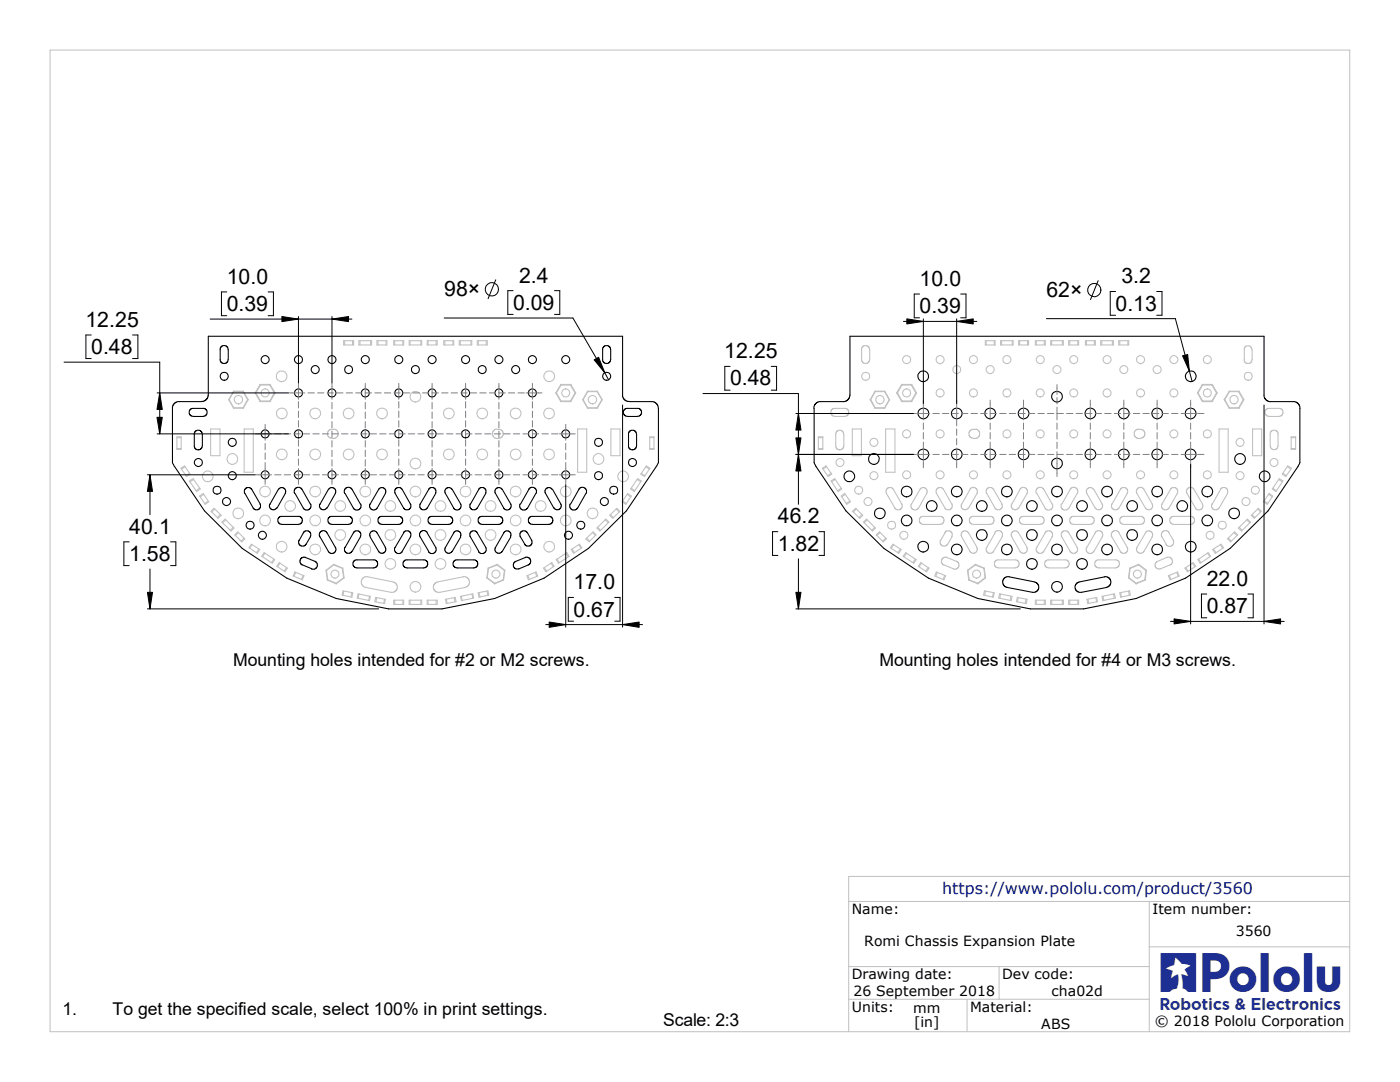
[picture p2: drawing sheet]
<svg xmlns="http://www.w3.org/2000/svg" width="279mm" height="216mm" viewBox="0 0 279 216" stroke-linecap="round" stroke-linejoin="round" font-family="sans-serif">
<path d="M10 10h259.4v195.9h-259.4zM169.4 179.9h100M229.4 179.9v26M269.4 174.9h-100v31M169.4 199.4h60M169.4 192.9h60M193 199.4v6.5M199.4 192.9v6.5M229.4 188.9h40" fill="none" stroke="#c0c0c0" stroke-width=".2"/>
<g fill="none" stroke="#c0c0c0" stroke-width=".21">
<path d="M45.6 79.8l1 1.6M45.6 79.8h.1M45.7 79.8l1 1.6M46.6 78.1h2M46.6 78.1l-1 1.7M46.6 78.1h.1M46.7 78.1h1.8M46.7 78.1l-1 1.7M48.5 78.1l.9 1.7M48.6 78.1l.9 1.7M48.6 78.1h-.1M49.4 79.8h.1"/>
<path d="M49.4 79.8l-.9 1.6M49.5 79.8l-.9 1.6M50.9 78.4l1 1.7M50.9 78.4h.2M51.1 78.4l.9 1.6M51.9 76.7h2M51.9 76.7l-1 1.7M51.9 76.7l.1 .1M52 76.8h1.8M52 76.8l-.9 1.6M53.8 76.8l.9 1.6M53.9 76.7l1 1.7"/>
<path d="M53.9 76.7l-.1 .1M54.7 78.4h.2M54.7 78.4l-.9 1.6M54.9 78.4l-1 1.7M68.6 68h2v.8h-2zM68.8 68v.8M70.4 68v.8M71.6 68h2.6v.8h-2.6zM71.8 68v.8M74 68v.8M75.2 68h2v.8h-2zM75.4 68v.8"/>
<path d="M77 68v.8M78.6 68h2v.8h-2zM78.8 68v.8M80.4 68v.8M81.7 68h2.5v.8h-2.5zM81.8 68v.8M84 68v.8M85.3 68h1.9v.8h-1.9zM85.4 68v.8M87 68v.8M88.6 68h2v.8h-2zM88.8 68v.8"/>
<path d="M90.4 68v.8M91.7 68h2.4v.8h-2.4zM91.9 68v.8M94 68v.8M95.2 68h2v.8h-2zM95.5 68v.8M97 68v.8M110.9 78.4l1 1.7M110.9 78.4h.1M111 78.4l1 1.6M111.9 76.7h2M111.9 76.7l-1 1.7"/>
<path d="M111.9 76.7l.1 .1M112 76.8l-1 1.6M112 76.8h1.8M113.8 76.8l1 1.6M113.9 76.7l1 1.7M113.9 76.7l-.1 .1M114.8 78.4h.1M114.8 78.4l-1 1.6M114.9 78.4l-1 1.7M116.3 79.8l1 1.6M116.3 79.8h.1M116.4 79.8l.9 1.6"/>
<path d="M117.3 78.1l-1 1.7M117.3 78.1h1.9M117.3 78.1h.1M117.3 78.1l-.9 1.7M119.2 78.1l.9 1.7M119.2 78.1l1 1.7M119.2 78.1h.1M120.1 79.8h.1M120.1 79.8l-.9 1.6M120.2 79.8l-1 1.6M172 69.3l.4-.3h.6l.5 .5 .1 2.3-.2 .4-.4 .3-.7-.1-.3-.4zM173.7 79.8h.1"/>
<path d="M173.7 79.8l.9 1.6M173.8 79.8l.9 1.6M174.6 78.1h2M174.6 78.1l-.9 1.7M174.6 78.1h.1M174.7 78.1h1.8M174.7 78.1l-.9 1.7M176.5 78.1l1 1.7M176.6 78.1l.9 1.7M176.6 78.1h-.1M177.5 79.8h.1M177.5 79.8l-1 1.6"/>
<path d="M177.5 79.8l-.9 1.6M178.9 78.4h.2M178.9 78.4l1.1 1.7M179.1 78.4l.9 1.6M180 76.7h1.9M180 76.7l-1.1 1.7M180 76.7v.1M180 76.8h1.9M180 76.8l-.9 1.6M181.9 76.8l.9 1.6M181.9 76.7l1 1.7M181.9 76.7v.1"/>
<path d="M182.8 78.4h.1M182.8 78.4l-.9 1.6M182.9 78.4l-1 1.7M196.6 68h2v.8h-2zM196.8 68v.8M198.4 68v.8M199.7 68h2.5v.8h-2.5zM199.9 68v.8M202 68v.8M203.3 68h2v.8h-2zM203.5 68v.8M205.1 68v.8"/>
<path d="M206.6 68h2v.8h-2zM206.8 68v.8M208.4 68v.8M209.7 68h2.5v.8h-2.5zM209.9 68v.8M212 68v.8M213.3 68h2v.8h-2zM213.5 68v.8M215.1 68v.8M216.6 68h2v.8h-2zM216.8 68v.8M218.4 68v.8"/>
<path d="M219.7 68h2.5v.8h-2.5zM219.9 68v.8M222 68v.8M223.3 68h2v.8h-2zM223.5 68v.8M225.1 68v.8M239 78.4h.1M239 78.4l.9 1.7M239.1 78.4l.9 1.6M239.9 76.7h2M239.9 76.7l-.9 1.7M239.9 76.7l.1 .1"/>
<path d="M240 76.8h1.9M240 76.8l-.9 1.6M241.9 76.8l.9 1.6M241.9 76.7l1 1.7M241.9 76.7v.1M242.8 78.4h.1M242.8 78.4l-.9 1.6M242.9 78.4l-1 1.7M244.3 79.8h.1M244.3 79.8l1 1.6M244.4 79.8l1 1.6M245.3 78.1h2"/>
<path d="M245.3 78.1l-1 1.7M245.3 78.1h.1M245.4 78.1h1.8M245.4 78.1l-1 1.7M247.2 78.1l.9 1.7M247.3 78.1l.9 1.7M247.3 78.1h-.1M248.1 79.8h.1M248.1 79.8l-.9 1.6M248.2 79.8l-.9 1.6M249.9 69.8l-.1-.4-.4-.4h-.6l-.3 .3-.2 .2v2.3M249.9 69.8v2l-.1 .4-.4 .3h-.6l-.4-.3-.1-.4"/>
<path d="M35.3 87.2h.9v2.5h-.9zM35.3 89.5h.9M35.3 87.3h.9M36.1 93.4l.7-.4 1.1 1.6-.7 .5zM36.9 93.1l-.7 .5M37.8 96l.7-.5 1.5 2.1-.8 .5zM37.8 94.4l-.7 .5M38.7 95.7l-.8 .4M39.8 99l.8-.5 1.1 1.6-.8 .5zM39.8 97.4l-.7 .5M40.7 98.6l-.7 .5M41.6 100l-.7 .5"/>
<path d="M42 85.6h1.9v5.3h-1.9zM46.6 81.4h2M46.7 81.4h-.1M46.7 81.4h1.8M48.5 81.4h.1M48.7 85.6h1.8v8.6h-1.8zM51.9 80.1h2M52 80h1.8M52 80l-.1 .1M53.8 80l.1 .1M66.6 85.7h-.6l-.6 .6 .1 .8 .8 .4M66.6 85.6l.5 .1 .3 .4 .1 .7-.4 .6-.8 .1"/>
<path d="M99.2 85.6l-.4 .1-.4 .4-.1 .7 .4 .6 .9 .1M99.2 85.7l.9 .1 .3 .5-.1 .8-.7 .4M111.9 80.1h2M112 80l-.1 .1M112 80h1.8M113.8 80l.1 .1M115.3 85.6h1.8v8.6h-1.8zM117.3 81.4h1.9M117.3 81.4h.1M119.2 81.4h.1M121.9 85.6h1.8v5.3h-1.8zM124.2 100l.8 .5"/>
<path d="M125.1 98.6l.8 .5M125.3 98.5l.7 .5-1.1 1.6-.7-.5zM126 97.4l.7 .5M127.2 95.7l.7 .4M127.3 95.5l.7 .5-1.4 2.1-.7-.5zM128 94.4l.7 .5M128.9 93.1l.7 .5M129 93l.7 .4-1.1 1.7-.7-.5zM129.7 87.2h.8v2.5h-.8zM129.7 89.5h.8M129.7 87.3h.8M163.3 87.2h.9v2.5h-.9z"/>
<path d="M163.3 89.5h.9M163.3 87.3h.9M164.1 93.4l.7-.4 1.2 1.6-.7 .5zM165 93.1l-.7 .5M165.9 96l.7-.5 1.4 2.1-.7 .5zM165.9 94.4l-.8 .5M166.6 83.1l-.4-.1-.4-.5 .1-.6 .3-.4h2.6l.5 .4v.7l-.3 .4-2.4 .1M166.7 95.7l-.7 .4M166.9 86.2l.3-.3h.6l.6 .5v2.6l-.1 .4-.5 .3h-.7l-.3-.5zM167.9 99l.7-.5 1.1 1.6-.7 .5zM167.9 97.4l-.7 .5M168.7 98.6l-.7 .5"/>
<path d="M169.6 100l-.7 .5M170.1 85.6h1.8v5.3h-1.8zM174.6 81.4h2M174.7 81.4h1.8M174.7 81.4h-.1M176.5 81.4h.1M176.7 85.6h1.9v8.6h-1.9zM176.9 98.4l-.1-.6 .3-.4 .3-.1 .7 .1 1.9 3.2M176.9 98.5l1.9 3.1 .2 .1 .7-.1 .3-.4v-.7M180 80.1h1.9M180 80h1.9M180 80v.1"/>
<path d="M181.9 80v.1M183.7 97.5l.4-.2h.4l.4 .3 .1 .6-1.8 3.3-.5 .3-.4-.1-.5-.5v-.5zM186.9 98.4l-.1-.6 .3-.4 .3-.1 .7 .1 1.8 3.2M186.9 98.5l1.9 3.1 .2 .1 .7-.1 .3-.4-.1-.7M193.5 97.6l.5-.3h.5l.4 .3 .2 .6-1.8 3.2M193.6 97.7l-1.8 3.1 .1 .6 .4 .3h.6l.4-.4M194.6 85.7h-.6l-.6 .6 .1 .8 .8 .4M194.6 85.6l.5 .1 .3 .4 .1 .7-.4 .6-.8 .1M196.9 98.5l-.1-.7 .3-.4 .3-.1 .7 .1 1.9 3.2M196.9 98.5l1.9 3.1 .2 .1 .7-.1 .3-.4-.1-.6M206.8 98.5v-.7l.3-.4 .2-.2 .8 .2 1.9 3.2M206.9 98.5l1.9 3.1 .2 .2 .7-.1 .4-.5-.1-.7"/>
<path d="M218.2 97.7l-.4-.4h-.5l-.4 .3-.1 .6 1.8 3.2M218.3 97.7l1.7 3.1v.4l-.3 .4-.6 .1-.5-.4M223.7 97.5l.3-.2h.6l.4 .4v.6l-1.7 3.1-.3 .3h-.6l-.5-.4-.1-.6zM227.3 85.6l-.4 .1-.5 .4v.7l.4 .6 .8 .1M227.3 85.7l.8 .1 .4 .5-.2 .8-.7 .4M233.7 97.5l.3-.2 .7 .1 .3 .4v.6l-1.7 3-.5 .3h-.6l-.3-.4v-.7zM239.9 80.1h2M240 80h1.9M240 80l-.1 .1M241.9 80v.1M243.3 85.6h1.8v8.6h-1.8zM244.9 98.4l.1-.6-.3-.4-.2-.1-.7 .1-1.9 3.2"/>
<path d="M245 98.5l-1.9 3.1-.3 .1-.7-.1-.3-.4 .1-.7M245.3 81.4h2M245.4 81.4h1.8M245.4 81.4h-.1M247.2 81.4h.1M250 85.6h1.8v5.3h-1.8zM252.3 100l.7 .5M253.2 98.6l.7 .5M253.3 98.5l.7 .5-1.1 1.6-.7-.5zM254 97.4l.7 .5M255.1 86.7l-.1 2.6-.4 .4h-.6l-.3-.2-.2-.5M255.1 86.7l-.1-.5-.5-.3h-.6l-.3 .3-.1 2.8"/>
<path d="M255.2 95.7l.7 .4M255.3 83.1l.4-.1 .3-.5v-.6l-.4-.4h-2.6l-.5 .4v.7l.4 .4 2.4 .1M255.3 95.5l.7 .5-1.4 2.1-.7-.5zM256 94.4l.8 .5M256.9 93.1l.7 .5M257 93l.7 .4-1.1 1.7-.7-.5zM257.7 87.2h.9v2.5h-.9zM257.7 89.5h.9M257.7 87.3h.9M42.7 101.4l1.5 1.4-.7 .6-1.4-1.4zM42.9 101.6l-.7 .6M44 102.7l-.6 .6"/>
<path d="M44.3 104.2l.6-.6 1.8 1.8-.6 .6zM45 103.7l-.6 .6M46.6 105.2l-.7 .6M46.9 106.7l.6-.6 1.4 1.4-.6 .6zM47.6 106.3l-.6 .5M48.7 107.4l-.6 .6M50.2 108.6l1.6 1-.4 .8-1.7-1.1zM50.3 108.7l-.5 .7M51.6 109.6l-.4 .7M52.7 110.3l2.1 1.4-.4 .7-2.2-1.4zM52.9 110.4l-.5 .7M54.7 111.5l-.5 .8"/>
<path d="M55.7 112.3l1.7 1.1-.5 .7-1.7-1.1zM55.9 112.4l-.5 .7M57.2 113.2l-.5 .8M58.8 114.1l1.9 .8-.4 .8-1.8-.8zM59 114.2l-.3 .8M60.5 114.8l-.3 .8M65.1 113.8l.2 1.9M65.1 113.8h.1M65.2 113.8l.2 1.9M65.3 115.7l1.8 .8M65.4 115.7h-.1M65.4 115.7l1.7 .7"/>
<path d="M66.6 112.6l1.8 .8M66.6 112.6l-1.5 1.2M66.6 112.6v.1M66.6 112.7l1.7 .7M66.6 112.7l-1.4 1.1M67.1 116.4v.1M68.3 113.4l.3 1.9M68.4 113.4l.3 1.9M68.4 113.4h-.1M68.5 117.9l1.9 .4-.2 .9-1.9-.5zM68.6 115.3h.1M68.6 115.3l-1.5 1.1"/>
<path d="M68.6 117.9l-.1 .9M68.7 115.3l-1.6 1.2M70.2 118.3l-.2 .8M71.5 118.5l2.4 .5-.2 .8-2.4-.5zM71.6 118.5l-.1 .9M73.7 119l-.1 .8M75 119.2l1.9 .4-.1 .8-2-.3zM75.2 119.3l-.2 .8M76.8 119.5l-.2 .9M78.5 116.1l-5.1-1-.8 .1-.5 .8 .2 .8 .5 .4 5.3 1 .7-.1 .5-.7-.1-.8-.3-.3-.4-.1M78.6 119.8h2v.8h-2zM78.8 119.8v.8"/>
<path d="M80.4 119.8v.8M81.7 119.8h2.5v.8h-2.5zM81.8 119.8v.8M84 119.8v.8M85.3 119.8h1.9v.8h-1.9zM85.4 119.8v.8M87 119.8v.8M87.3 116.1l5.5-1 .7 .4 .2 .8-.3 .6-.4 .3-5.7 1-.5-.3-.3-.6 .2-.8 .6-.3M88.9 119.6l1.9-.4 .2 .9-1.9 .3zM89.1 119.5l.1 .9M90.6 119.3l.2 .8M91.9 119l2.5-.5 .1 .8-2.4 .5z"/>
<path d="M92.1 119l.1 .8M94.2 118.5l.2 .9M95.4 118.3l2-.4 .1 .8-1.9 .5zM95.6 118.3l.2 .8M97.2 115.3l1.5 1.2M97.2 117.9l.2 .9M97.2 115.3h.1M97.2 115.3l1.5 1.1M97.4 113.4l-.2 1.9M97.4 113.4h.1M97.5 113.4l-.3 1.9M98.7 116.4v.1"/>
<path d="M99.2 112.7l-1.7 .7M99.2 112.7l1.5 1.1M99.2 112.6l1.6 1.2M99.2 112.6l-1.8 .8M99.2 112.6v.1M100.4 115.7h.1M100.4 115.7l-1.7 .7M100.5 115.7l-1.8 .8M100.7 113.8l-.3 1.9M100.8 113.8l-.3 1.9M100.8 113.8h-.1M105.2 114.9l1.8-.8 .3 .8-1.8 .8z"/>
<path d="M105.3 114.8l.4 .8M106.8 114.2l.3 .8M108.5 113.4l1.6-1.1 .5 .7-1.7 1.1zM108.6 113.2l.5 .8M109.9 112.4l.5 .7M111 111.7l2.1-1.4 .5 .7-2.1 1.4zM111.2 111.5l.4 .8M112.9 110.4l.5 .7M114 109.6l1.7-1 .4 .7-1.6 1.1zM114.2 109.6l.4 .7M115.5 108.7l.5 .7M116.9 107.5l1.5-1.4 .6 .6-1.4 1.4z"/>
<path d="M117.1 107.4l.6 .6M118.2 106.3l.6 .5M119.1 105.4l1.8-1.8 .6 .6-1.8 1.8zM119.3 105.2l.6 .6M120.8 103.7l.6 .6M121.7 102.8l1.4-1.4 .6 .6-1.4 1.4zM121.8 102.7l.6 .6M122.9 101.6l.7 .6M170.1 102l.7-.6 1.4 1.4-.6 .6zM170.9 101.6l-.6 .6M172 102.7l-.6 .6M172.9 103.6l1.8 1.8-.6 .6-1.8-1.8z"/>
<path d="M173.1 103.7l-.6 .6M174.6 105.2l-.6 .6M174.9 106.7l.6-.6 1.4 1.4-.6 .6zM175.6 106.3l-.6 .5M176.8 107.4l-.7 .6M178.2 108.6l1.6 1-.4 .8-1.7-1.1zM178.4 108.7l-.5 .7M179.7 109.6l-.5 .7M180.8 110.3l2 1.4-.4 .7-2.1-1.4zM180.9 110.4l-.5 .7M182.7 111.5l-.5 .8M183.6 103.3l.4-.3h3.8l.5 .4 .1 .4-.1 .5-.7 .3h-3.3l-.5-.1-.3-.3v-.6z"/>
<path d="M183.8 112.3l1.6 1.1-.5 .7-1.6-1.1zM183.9 112.4l-.5 .7M185.3 113.2l-.6 .8M186.9 114.1l1.8 .8-.3 .8-1.8-.8zM187.1 114.2l-.4 .8M188.4 112.7l-.4-.3-.1-.6 .3-.5 .4-.1h.4l2 .8 .3 .4v.7l-.3 .4h-.7M188.4 112.7l1.9 .8M188.6 106.3l.3-.3 .6-.1 .5 .6v.6l-.9 1.5M188.6 114.8l-.4 .8M188.6 106.3l-.9 1.5-.1 .6 .6 .6 .6-.1 .3-.4M191.9 107.1l-.1-.5 .4-.6 .2-.1 .6 .1 2 3.2M191.9 107.1l1.9 3.2 .3 .1 .5-.1 .4-.5-.1-.5"/>
<path d="M193.1 113.8l.2 1.9M193.1 113.8h.1M193.2 113.8l.2 1.9M193.3 115.7l1.9 .8M193.4 115.7h-.1M193.4 115.7l1.7 .7M193.6 103.3l.4-.3h3.8l.5 .4 .1 .4-.4 .7-.4 .1h-3.3l-.5-.1-.3-.3v-.6zM194.6 112.6l1.8 .8M194.6 112.6l-1.5 1.2M194.6 112.6v.1M194.6 112.7l1.7 .7M194.6 112.7l-1.4 1.1"/>
<path d="M195.1 116.4l.1 .1M196.3 113.4l.3 1.9M196.4 113.4l.3 1.9M196.4 113.4h-.1M196.5 117.9l1.9 .4-.2 .9-1.9-.5zM196.6 115.3h.1M196.6 115.3l-1.5 1.1M196.7 115.3l-1.5 1.2M196.7 117.9l-.2 .9M198.2 118.3l-.1 .8M198.5 106.3l.5-.4h.5l.4 .3 .2 .7-1.8 3.2-.3 .3h-.6l-.6-.4v-.6l1.8-3.1M198.6 112l.4-.3h3.8l.5 .4 .1 .4-.2 .5-.6 .3h-3.3l-.5-.1-.3-.3v-.6z"/>
<path d="M199.5 118.5l2.5 .5-.2 .8-2.5-.5zM199.7 118.5l-.2 .9M201.8 119l-.2 .8M201.9 107.1l-.1-.5 .3-.6 .3-.1 .6 .1 2 3.2M201.9 107.1l1.9 3.2 .3 .1 .5-.1 .4-.5-.1-.5M203 119.2l2 .4-.2 .8-1.9-.3zM203.2 119.3l-.2 .8M203.2 101.3l-.3 .4h-.6l-.4-.3-.1-.6 1.8-3.3 .5-.3 .4 .1 .5 .5v.5l-1.7 3.1M203.6 103.3l.4-.3h3.8l.5 .4 .1 .4-.2 .5-.6 .3h-3.3l-.5-.1-.3-.3v-.6zM204.8 119.5l-.2 .9M206.6 119.8h2v.8h-2zM206.8 119.8v.8"/>
<path d="M208.3 110l-.4 .4h-.7l-.4-.4v-.6l1.8-3.2 .3-.2 .6-.1 .5 .4 .1 .6-1.8 3.1M208.4 119.8v.8M208.7 112l.3-.3h3.8l.5 .4 .1 .4-.1 .4-.7 .4h-3.3l-.5-.1-.3-.3v-.6zM209.7 119.8h2.5v.8h-2.5zM209.9 119.8v.8M211.8 100.5v.7l.3 .4 .7 .2 .5-.4 1.8-3.1v-.5l-.3-.4-.8-.2-.4 .4-1.7 3M212 119.8v.8M213.3 119.8h2v.8h-2zM213.3 106.3l-.4-.3h-.7l-.4 .3v.6l1.8 3.1M213.3 106.3l1.8 3.1-.1 .6-.4 .4h-.7l-.3-.4M213.5 119.8v.8M213.6 103.4l.4-.4h3.8l.5 .4 .1 .4-.2 .5-.6 .3h-3.3l-.5-.1-.2-.2z"/>
<path d="M215.1 119.8v.8M216.9 109.2l-.2 .5 .3 .5 .7 .2 .5-.2 1.8-3.1 .1-.5-.3-.5-.6-.2-.5 .2-1.8 3.1M216.9 119.6l2-.4 .1 .9-1.9 .3zM217.1 119.5l.2 .9M218.6 112.1l.4-.4h3.8l.5 .4 .1 .4-.1 .5-.7 .3h-3.3l-.5-.1-.2-.3zM218.7 119.3l.2 .8M219.9 119l2.5-.5 .2 .8-2.5 .5zM220.1 119l.2 .8M222.2 118.5l.2 .9M223.3 106.3l-.5-.4h-.4l-.5 .3-.1 .7 1.8 3.1M223.3 106.3l1.7 3.1v.6l-.4 .4h-.6l-.4-.4M223.5 118.3l1.9-.4 .2 .8-2 .5z"/>
<path d="M223.6 103.4l.4-.4h3.8l.5 .4 .1 .4-.1 .5-.7 .3h-3.3l-.5-.1-.2-.2zM223.6 118.3l.2 .8M225.2 115.3l1.5 1.2M225.2 117.9l.2 .9M225.3 115.3h-.1M225.3 115.3l1.4 1.1M225.5 113.4l-.3 1.9M225.5 113.4h.1M225.6 113.4l-.3 1.9M226.7 116.4v.1M227.2 112.6l1.6 1.2M227.2 112.6l-1.7 .8"/>
<path d="M227.2 112.6v.1M227.2 112.7l-1.6 .7M227.2 112.7l1.5 1.1M228.5 115.7h.1M228.5 115.7l-1.8 .7M228.6 115.7l-1.9 .8M228.6 101.3l.5 .4 .6-.1 .3-.4v-.4l-1.8-3.3-.5-.3-.4 .1-.5 .5v.5l1.8 3.1M228.7 113.8l-.2 1.9M228.8 113.8l-.2 1.9M228.8 113.8h-.1M229.9 107.1l.1-.5-.3-.6-.3-.1-.6 .1-1.9 3.2M230 107.1l-2 3.2-.2 .1-.6-.1-.4-.5 .1-.5"/>
<path d="M231 112.1l-.4 .2-.1 .6 .3 .5 .3 .1h.5l1.9-.8M231 112l1.9-.8h.5l.6 .6v.4l-.5 .5M233.2 114.9l1.8-.8 .3 .8-1.8 .8zM233.3 106.3l-.5-.4h-.4l-.6 .6v.4l.9 1.7M233.3 106.3l.9 1.6v.5l-.6 .6h-.4l-.5-.4M233.3 114.8l.4 .8M233.6 103.4l.4-.4h3.8l.5 .4 .1 .4-.1 .5-.7 .3h-3.3l-.5-.1-.2-.2zM234.8 114.2l.4 .8M236.5 113.4l1.6-1.1 .5 .7-1.6 1.1zM236.6 113.2l.5 .8M238 112.4l.5 .7M238.5 101.4l.5 .3h.6l.4-.5v-.5l-1.8-3.2-.5-.3-.4 .1-.5 .5v.5l1.8 3.1"/>
<path d="M239.1 111.7l2-1.4 .5 .7-2.1 1.4zM239.2 111.5l.5 .8M241 110.4l.5 .7M242 109.6l1.7-1 .5 .7-1.7 1.1zM242.2 109.6l.5 .7M243.5 108.7l.5 .7M245 107.5l1.4-1.4 .6 .6-1.4 1.4zM245.1 107.4l.6 .6M246.3 106.3l.5 .5M247.1 105.4l1.9-1.8 .6 .6-1.8 1.8zM247.3 105.2l.6 .6M248.8 103.7l.6 .6"/>
<path d="M249.9 102.7l.5 .6M251 101.6l.6 .6M251.1 101.4l.6 .6-1.4 1.4-.6-.6z"/>
<circle cx="47.6" cy="79.8" r=".85"/>
<circle cx="52.9" cy="78.4" r=".81"/>
<circle cx="56.2" cy="75.1" r="1.07"/>
<circle cx="82.9" cy="79.2" r="1.07"/>
<circle cx="109.6" cy="75.1" r="1.07"/>
<circle cx="112.9" cy="78.4" r=".8"/>
<circle cx="118.2" cy="79.8" r=".85"/>
<circle cx="172.8" cy="75.1" r=".79"/>
<circle cx="175.6" cy="79.8" r=".85"/>
<circle cx="180.9" cy="71.8" r=".8"/>
<circle cx="180.9" cy="78.4" r=".8"/>
<circle cx="187.6" cy="78.4" r=".81"/>
<circle cx="187.6" cy="71.7" r=".81"/>
<circle cx="190.9" cy="73.8" r=".8"/>
<circle cx="194.3" cy="78.4" r=".79"/>
<circle cx="194.3" cy="71.8" r=".8"/>
<circle cx="197.6" cy="73.8" r=".8"/>
<circle cx="200.9" cy="78.4" r=".81"/>
<circle cx="200.9" cy="71.7" r=".81"/>
<circle cx="207.6" cy="78.4" r=".79"/>
<circle cx="207.6" cy="71.8" r=".8"/>
<circle cx="211" cy="73.8" r=".8"/>
<circle cx="214.3" cy="71.8" r=".8"/>
<circle cx="214.3" cy="78.4" r=".79"/>
<circle cx="220.9" cy="71.8" r=".8"/>
<circle cx="220.9" cy="78.4" r=".79"/>
<circle cx="224.3" cy="73.8" r=".8"/>
<circle cx="227.6" cy="71.8" r=".8"/>
<circle cx="227.6" cy="78.4" r=".79"/>
<circle cx="230.9" cy="73.7" r=".81"/>
<circle cx="234.3" cy="71.8" r=".8"/>
<circle cx="234.3" cy="78.4" r=".79"/>
<circle cx="241" cy="71.8" r=".8"/>
<circle cx="241" cy="78.4" r=".8"/>
<circle cx="246.3" cy="79.8" r=".83"/>
<circle cx="249.1" cy="75.1" r=".79"/>
<circle cx="41.5" cy="95" r="1.05"/>
<circle cx="46.4" cy="91.6" r="1.07"/>
<circle cx="52.9" cy="98.1" r="1.08"/>
<circle cx="56.2" cy="82.5" r="1.07"/>
<circle cx="56.2" cy="90.7" r="1.07"/>
<circle cx="62.9" cy="90.7" r="1.08"/>
<circle cx="62.9" cy="98.1" r="1.08"/>
<circle cx="62.9" cy="82.5" r="1.08"/>
<circle cx="69.6" cy="90.7" r="1.07"/>
<circle cx="69.6" cy="82.5" r="1.07"/>
<circle cx="72.9" cy="98.1" r="1.07"/>
<circle cx="76.2" cy="90.7" r="1.08"/>
<circle cx="76.2" cy="82.5" r="1.08"/>
<circle cx="82.9" cy="92.5" r="1.07"/>
<circle cx="82.9" cy="98.1" r="1.07"/>
<circle cx="89.6" cy="82.5" r="1.07"/>
<circle cx="89.6" cy="90.7" r="1.07"/>
<circle cx="92.9" cy="98.1" r="1.07"/>
<circle cx="96.2" cy="90.7" r="1.07"/>
<circle cx="96.2" cy="82.5" r="1.07"/>
<circle cx="102.9" cy="90.7" r="1.07"/>
<circle cx="102.9" cy="82.5" r="1.07"/>
<circle cx="102.9" cy="98.1" r="1.07"/>
<circle cx="109.6" cy="82.5" r="1.07"/>
<circle cx="109.6" cy="90.7" r="1.07"/>
<circle cx="112.9" cy="98.1" r="1.08"/>
<circle cx="119.4" cy="91.6" r="1.07"/>
<circle cx="124.4" cy="95" r="1.05"/>
<circle cx="167.6" cy="92.3" r=".8"/>
<circle cx="171.4" cy="97.8" r=".79"/>
<circle cx="174.4" cy="88.3" r=".81"/>
<circle cx="174.4" cy="94.9" r=".81"/>
<circle cx="180.9" cy="94.7" r=".8"/>
<circle cx="180.9" cy="86.6" r=".8"/>
<circle cx="187.6" cy="86.6" r=".81"/>
<circle cx="187.6" cy="94.7" r=".81"/>
<circle cx="194.3" cy="94.7" r=".8"/>
<circle cx="200.9" cy="86.6" r=".81"/>
<circle cx="200.9" cy="94.7" r=".81"/>
<circle cx="207.6" cy="86.6" r=".8"/>
<circle cx="207.6" cy="94.7" r=".8"/>
<circle cx="214.3" cy="94.7" r=".8"/>
<circle cx="214.3" cy="86.6" r=".8"/>
<circle cx="220.9" cy="94.7" r=".8"/>
<circle cx="220.9" cy="86.6" r=".8"/>
<circle cx="227.6" cy="94.7" r=".8"/>
<circle cx="234.3" cy="86.6" r=".8"/>
<circle cx="234.3" cy="94.7" r=".8"/>
<circle cx="241" cy="94.7" r=".8"/>
<circle cx="241" cy="86.6" r=".8"/>
<circle cx="247.5" cy="94.9" r=".8"/>
<circle cx="247.5" cy="88.3" r=".8"/>
<circle cx="250.5" cy="97.8" r=".79"/>
<circle cx="254.2" cy="92.3" r=".8"/>
<circle cx="47.6" cy="102.4" r="1.07"/>
<circle cx="52.9" cy="103.8" r="1.07"/>
<circle cx="56.2" cy="109.1" r="1.07"/>
<circle cx="57.9" cy="101" r="1.07"/>
<circle cx="62.9" cy="109.6" r="1.08"/>
<circle cx="62.9" cy="103.8" r="1.07"/>
<circle cx="66.9" cy="114.6" r=".8"/>
<circle cx="67.9" cy="106.8" r="1.07"/>
<circle cx="67.9" cy="101" r="1.05"/>
<circle cx="72.9" cy="109.6" r="1.07"/>
<circle cx="72.9" cy="103.8" r="1.05"/>
<circle cx="77.9" cy="112.5" r="1.07"/>
<circle cx="77.9" cy="106.8" r="1.07"/>
<circle cx="77.9" cy="101" r="1.05"/>
<circle cx="82.9" cy="117.1" r="1.07"/>
<circle cx="82.9" cy="109.6" r="1.07"/>
<circle cx="82.9" cy="103.8" r="1.05"/>
<circle cx="87.9" cy="101" r="1.05"/>
<circle cx="87.9" cy="112.5" r="1.07"/>
<circle cx="87.9" cy="106.8" r="1.07"/>
<circle cx="92.9" cy="103.8" r="1.05"/>
<circle cx="92.9" cy="109.6" r="1.07"/>
<circle cx="97.9" cy="101" r="1.05"/>
<circle cx="97.9" cy="106.8" r="1.07"/>
<circle cx="99" cy="114.6" r=".8"/>
<circle cx="102.9" cy="103.8" r="1.05"/>
<circle cx="102.9" cy="109.6" r="1.07"/>
<circle cx="107.9" cy="101" r="1.07"/>
<circle cx="109.6" cy="109.1" r="1.07"/>
<circle cx="112.9" cy="103.8" r="1.07"/>
<circle cx="118.3" cy="102.4" r="1.07"/>
<circle cx="173.2" cy="100.1" r=".8"/>
<circle cx="177.9" cy="104.8" r=".79"/>
<circle cx="180.4" cy="106.8" r=".8"/>
<circle cx="194.9" cy="114.5" r=".81"/>
<circle cx="227" cy="114.6" r=".8"/>
<circle cx="241.5" cy="106.8" r=".8"/>
<circle cx="243.9" cy="104.8" r=".81"/>
<circle cx="248.7" cy="100.1" r=".8"/>
</g>
<g fill="none" stroke="#000" stroke-width=".21">
<path d="M45.6 71.8l-.1-2.4-.4-.4h-.7l-.5 .5 .1 2.6 .4 .4h.6l.4-.3 .1-.4M120.5 69.1l.3-.1h.6l.4 .3 .1 .5-.1 2.2-.3 .4-.4 .2-.5-.2-.3-.4v-2.5zM169.6 67.1h82.7v12l.3 .7 .7 .3h5.1l.4 .2 .4 .4 .2 .5v11.1l-.4 .8-5.9 8.8-7.6 7.5-8.9 6-9.9 4-10.4 2.1h-10.7l-10.4-2.1-9.9-4-8.9-6-7.6-7.5-6.2-9.4-.2-11.3 .2-.5 .4-.4 .4-.2h5.2l.6-.3 .4-.7zM38.6 83.1l-.5-.1-.3-.5v-.6l.4-.4h2.6l.5 .4v.7l-.4 .4-2.3 .1M38.9 86.2l.3-.3h.6l.5 .5v2.8l-.5 .5h-.7l-.3-.5zM40.3 80.1l.7-.2 .4-.5 .2-.6v-11.7h82.6v12l.6 .8 .8 .2M40.3 80.1h-4.9l-.6 .4-.3 .4-.1 11.4 6.4 9.6 7.5 7.5 8.9 6 9.9 4 10.5 2.1h10.6l10.5-2.1 9.9-4 8.8-6 7.6-7.5 6.4-9.6v-10.8l-.1-.6-.3-.4-.7-.4h-4.7M48.9 98.5l-.1-.7 .3-.4 .2-.1 .7 .1 1.9 3.2M48.9 98.5l1.8 3.1 .3 .1 .6-.1 .4-.4-.1-.6M55.5 97.7l-1.7 3.1 .1 .6 .4 .3h.5l.4-.4M55.6 97.7l.4-.4h.5l.4 .3 .1 .6-1.7 3.2M58.8 98.5l-.1-.7 .4-.4 .2-.2 .7 .2 1.9 3.2"/>
<path d="M58.9 98.5l1.8 3.1 .3 .2 .7-.1 .4-.5-.1-.7M65.5 97.7l-1.7 3.1 .1 .6 .4 .3h.5l.4-.4M65.6 97.7l.4-.4h.5l.4 .3 .1 .6-1.7 3.2M68.8 98.5l-.1-.7 .3-.4 .3-.2 .7 .2 1.9 3.2M68.9 98.5l1.8 3.1 .3 .2 .7-.1 .4-.5-.1-.7M75.6 97.5l.5-.2h.4l.4 .3 .1 .6-1.8 3.3-.5 .3-.4-.1-.5-.5v-.5zM78.9 98.4l-.1-.6 .3-.4 .2-.1 .8 .1 1.8 3.2M78.9 98.5l1.8 3.1 .3 .1 .7-.1 .3-.4-.1-.7M86.9 98.4l.1-.6-.4-.5h-.6l-.4 .3-1.8 3v.6l.3 .4 .7 .1 .5-.3 1.7-2.9M90.2 97.7l-.4-.4h-.5l-.4 .3-.1 .6 1.8 3.2M90.3 97.7l1.7 3.1v.4l-.4 .5h-.7l-.4-.3M96.9 98.4l.1-.6-.3-.4-.3-.1-.7 .1-1.8 3.2"/>
<path d="M96.9 98.5l-1.9 3.1-.2 .1-.7-.1-.3-.4 .1-.7M100.2 97.7l-.4-.4h-.5l-.4 .3-.1 .6 1.7 3.2M100.2 97.7l1.8 3.1v.4l-.4 .5h-.7l-.4-.3M106.9 98.5l-1.9 3.1-.2 .2-.7-.2-.4-.4 .1-.7M107 98.5l.1-.7-.4-.4-.2-.2-.8 .2-1.8 3.2M110.2 97.7l-.4-.4h-.5l-.4 .3-.1 .6 1.7 3.2M110.3 97.7l1.7 3.1v.4l-.4 .4-.5 .1-.5-.4M125.7 86l.3-.1h.6l.3 .3 .1 .5v2.5l-.3 .5-.5 .1-.4-.1-.4-.5v-2.8zM127.3 83.1l.4-.1 .3-.5v-.6l-.4-.4h-2.6l-.5 .4v.7l.3 .4 2.5 .1M55.6 103.3l.4-.3h3.8l.4 .4 .2 .4-.2 .5-.6 .3h-3.3l-.5-.1-.3-.3v-.6zM60.4 112.7l-.5-.3v-.6l.3-.5 .3-.1h.5l2 .9 .3 .4-.1 .7-.5 .4-.5-.1M60.4 112.7l1.8 .8"/>
<path d="M60.6 106.2l.4-.3 .6 .1 .4 .3v.6l-.9 1.7-.4 .3-.5 .1-.6-.5v-.6zM65.6 103.3l.4-.3h3.8l.4 .4 .2 .4-.2 .5-.6 .3h-3.3l-.5-.1-.3-.3-.1-.6zM66.9 109.2l.2 .5-.3 .5-.7 .2-.5-.2-1.8-3.2-.1-.4 .3-.5 .6-.2 .6 .2 1.7 3.1M70.2 110l-.3 .4h-.7l-.4-.4-.1-.6 1.9-3.2 .3-.2 .6-.1 .5 .4v.6l-1.7 3.1M70.6 112l.4-.3h3.8l.5 .4 .1 .4-.2 .5-.6 .3h-3.4l-.4-.1-.3-.3-.1-.6zM73.9 107.1l1.9 3.2 .3 .1 .5-.1 .4-.5-.1-.6M73.9 107.1l-.1-.5 .3-.6 .3-.1 .6 .1 1.9 3.2M75.6 103.3l.4-.3h3.8l.5 .4 .1 .4-.2 .5-.6 .3h-3.4l-.4-.1-.3-.3-.1-.6zM80.5 106.3l.5-.4 .6 .1 .4 .3v.6l-1.7 3.1M80.6 106.3l-1.9 3.1 .2 .7 .4 .3h.5l.5-.3M80.6 112l.4-.3h3.8l.5 .4 .1 .4-.1 .4-.7 .4h-3.4l-.4-.1-.3-.3-.1-.6zM85.3 106.3l1.7 3.1-.1 .7-.5 .3h-.4l-.5-.3"/>
<path d="M85.3 106.3l-.5-.4h-.5l-.4 .3-.2 .7 1.9 3.1M85.5 103.4l.5-.4h3.8l.5 .4 .1 .4-.2 .5-.6 .3h-3.4l-.4-.1-.3-.2zM90.5 112.1l.5-.4h3.8l.5 .4 .1 .4-.2 .5-.6 .3h-3.4l-.4-.1-.3-.3zM91.9 107.1l.1-.5-.3-.6-.6-.1-.5 .4-1.8 3v.5l.3 .5 .6 .1 .6-.4 1.6-2.9M95.5 103.4l.5-.4h3.8l.4 .4 .2 .4-.2 .5-.6 .3h-3.4l-.4-.1-.3-.2zM95.5 110l-1.7-3.1v-.6l.5-.4 .6 .1 .3 .2 1.8 3.2v.5l-.4 .5h-.6l-.5-.3M101.9 107.1l.1-.5-.4-.6-.6-.1-.5 .4-1.7 3v.5l.3 .5 .6 .1 .5-.4 1.7-2.9M102.6 112.2l2.3-1 .7 .1 .3 .5-.1 .6-.2 .2-2.1 .9h-.5l-.4-.3-.2-.7zM105.2 106.3l-.3-.3-.6-.1-.5 .6v.6l.9 1.5M105.3 106.3l.8 1.5 .1 .6-.6 .6-.6-.1-.3-.3M105.5 103.4l.5-.4h3.8l.4 .4 .2 .4-.2 .5-.6 .3h-3.3l-.5-.1-.3-.2zM113.8 100.5l-.1 .7 .3 .4 .8 .2 .5-.4 1.8-3.1v-.5l-.4-.4-.7-.2-.5 .4-1.6 3"/>
<path d="M206.5 116.1l-5.5-1-.7 .4-.2 .8 .3 .6 .4 .3 5.7 1 .4-.2 .4-.6-.1-.8-.3-.3-.4-.1M215.3 116.2l-.5 .3-.3 .8 .3 .6 .6 .3 5.5-1M215.4 116.1l5.4-1 .4 .1 .5 .8-.2 .8-.3 .3-.4 .1"/>
<circle cx="44.7" cy="75.1" r=".79"/>
<circle cx="52.9" cy="71.8" r=".8"/>
<circle cx="59.6" cy="78.4" r=".79"/>
<circle cx="59.6" cy="71.8" r=".8"/>
<circle cx="62.9" cy="73.8" r=".8"/>
<circle cx="66.2" cy="78.4" r=".81"/>
<circle cx="66.2" cy="71.7" r=".81"/>
<circle cx="69.6" cy="73.8" r=".8"/>
<circle cx="72.9" cy="78.4" r=".79"/>
<circle cx="72.9" cy="71.8" r=".8"/>
<circle cx="79.6" cy="78.4" r=".81"/>
<circle cx="79.6" cy="71.7" r=".81"/>
<circle cx="82.9" cy="73.8" r=".8"/>
<circle cx="86.2" cy="71.8" r=".8"/>
<circle cx="86.2" cy="78.4" r=".79"/>
<circle cx="92.9" cy="71.8" r=".8"/>
<circle cx="92.9" cy="78.4" r=".79"/>
<circle cx="96.2" cy="73.7" r=".81"/>
<circle cx="99.6" cy="71.8" r=".8"/>
<circle cx="99.6" cy="78.4" r=".79"/>
<circle cx="102.9" cy="73.8" r=".8"/>
<circle cx="106.2" cy="71.8" r=".8"/>
<circle cx="106.3" cy="78.4" r=".79"/>
<circle cx="112.9" cy="71.8" r=".8"/>
<circle cx="121.1" cy="75.1" r=".79"/>
<circle cx="184.3" cy="75.1" r="1.07"/>
<circle cx="210.9" cy="79.1" r="1.08"/>
<circle cx="237.6" cy="75.1" r="1.07"/>
<circle cx="39.6" cy="92.3" r=".8"/>
<circle cx="43.3" cy="97.8" r=".79"/>
<circle cx="46.4" cy="88.3" r=".8"/>
<circle cx="46.4" cy="94.9" r=".8"/>
<circle cx="52.9" cy="94.7" r=".8"/>
<circle cx="52.9" cy="86.6" r=".8"/>
<circle cx="59.6" cy="94.7" r=".8"/>
<circle cx="59.6" cy="86.6" r=".8"/>
<circle cx="66.2" cy="94.7" r=".81"/>
<circle cx="72.9" cy="94.7" r=".8"/>
<circle cx="72.9" cy="86.6" r=".8"/>
<circle cx="79.6" cy="94.7" r=".81"/>
<circle cx="79.6" cy="86.6" r=".81"/>
<circle cx="86.2" cy="86.6" r=".8"/>
<circle cx="86.2" cy="94.7" r=".8"/>
<circle cx="92.9" cy="94.7" r=".8"/>
<circle cx="92.9" cy="86.6" r=".8"/>
<circle cx="99.6" cy="94.7" r=".8"/>
<circle cx="106.2" cy="86.6" r=".8"/>
<circle cx="106.2" cy="94.7" r=".8"/>
<circle cx="112.9" cy="94.7" r=".8"/>
<circle cx="112.9" cy="86.6" r=".8"/>
<circle cx="119.5" cy="94.9" r=".8"/>
<circle cx="119.5" cy="88.3" r=".8"/>
<circle cx="122.5" cy="97.8" r=".81"/>
<circle cx="126.2" cy="92.3" r=".8"/>
<circle cx="169.5" cy="95" r="1.07"/>
<circle cx="174.4" cy="91.6" r="1.08"/>
<circle cx="180.9" cy="98.1" r="1.07"/>
<circle cx="184.3" cy="82.5" r="1.08"/>
<circle cx="184.3" cy="90.7" r="1.08"/>
<circle cx="190.9" cy="82.5" r="1.07"/>
<circle cx="190.9" cy="90.7" r="1.07"/>
<circle cx="190.9" cy="98.1" r="1.07"/>
<circle cx="197.6" cy="90.7" r="1.08"/>
<circle cx="197.6" cy="82.5" r="1.08"/>
<circle cx="200.9" cy="98.1" r="1.07"/>
<circle cx="204.3" cy="90.7" r="1.07"/>
<circle cx="204.3" cy="82.5" r="1.07"/>
<circle cx="210.9" cy="92.5" r="1.08"/>
<circle cx="210.9" cy="98.1" r="1.08"/>
<circle cx="217.6" cy="90.7" r="1.07"/>
<circle cx="217.6" cy="82.5" r="1.07"/>
<circle cx="220.9" cy="98.1" r="1.08"/>
<circle cx="224.3" cy="82.5" r="1.07"/>
<circle cx="224.3" cy="90.7" r="1.07"/>
<circle cx="231" cy="82.5" r="1.07"/>
<circle cx="231" cy="90.7" r="1.07"/>
<circle cx="231" cy="98.1" r="1.07"/>
<circle cx="237.6" cy="90.7" r="1.07"/>
<circle cx="237.6" cy="82.5" r="1.07"/>
<circle cx="240.9" cy="98.1" r="1.07"/>
<circle cx="247.5" cy="91.6" r="1.08"/>
<circle cx="252.4" cy="95" r="1.07"/>
<circle cx="45.2" cy="100.1" r=".81"/>
<circle cx="49.9" cy="104.8" r=".79"/>
<circle cx="52.4" cy="106.8" r=".8"/>
<circle cx="113.4" cy="106.8" r=".8"/>
<circle cx="115.9" cy="104.8" r=".79"/>
<circle cx="120.6" cy="100.1" r=".81"/>
<circle cx="175.6" cy="102.4" r="1.08"/>
<circle cx="181" cy="103.8" r="1.05"/>
<circle cx="184.3" cy="109.1" r="1.07"/>
<circle cx="185.9" cy="101" r="1.05"/>
<circle cx="190.9" cy="109.6" r="1.07"/>
<circle cx="190.9" cy="103.8" r="1.05"/>
<circle cx="195.9" cy="106.8" r="1.07"/>
<circle cx="195.9" cy="101" r="1.05"/>
<circle cx="200.9" cy="109.6" r="1.07"/>
<circle cx="200.9" cy="103.8" r="1.05"/>
<circle cx="206" cy="106.7" r="1.08"/>
<circle cx="206" cy="112.5" r="1.08"/>
<circle cx="206" cy="101" r="1.07"/>
<circle cx="210.9" cy="109.6" r="1.08"/>
<circle cx="210.9" cy="117.1" r="1.08"/>
<circle cx="210.9" cy="103.8" r="1.07"/>
<circle cx="215.9" cy="101" r="1.07"/>
<circle cx="215.9" cy="106.7" r="1.08"/>
<circle cx="215.9" cy="112.5" r="1.08"/>
<circle cx="220.9" cy="103.8" r="1.07"/>
<circle cx="220.9" cy="109.6" r="1.08"/>
<circle cx="226" cy="101" r="1.05"/>
<circle cx="226" cy="106.8" r="1.07"/>
<circle cx="231" cy="103.8" r="1.05"/>
<circle cx="231" cy="109.6" r="1.07"/>
<circle cx="235.9" cy="101" r="1.05"/>
<circle cx="237.6" cy="109.1" r="1.07"/>
<circle cx="240.9" cy="103.8" r="1.05"/>
<circle cx="246.3" cy="102.4" r="1.08"/>
</g>
<g fill="none" stroke="#808080" stroke-width=".2">
<path d="M57.7 78.4h3.1M59.6 76.5v3.2M61.5 78.4h1.2M63.4 78.4h1.2M65.3 78.4h1.2M66.3 76.5v3.2M67.2 78.4h1.3M69.1 78.4h1.3M71 78.4h1.3M72.9 78.4h1.3M72.9 76.5v3.2M74.8 78.4h1.3"/>
<path d="M76.7 78.4h1.3M78.6 78.4h1.3M79.6 76.5v3.2M80.5 78.4h1.3M82.4 78.4h1.3M84.3 78.4h1.3M86.2 76.5v3.2M86.2 78.4h1.3M88.1 78.4h1.3M90 78.4h1.3M91.9 78.4h1.3M92.9 76.5v3.2"/>
<path d="M93.9 78.4h1.2M95.8 78.4h1.2M97.7 78.4h1.2M99.6 76.5v3.2M99.6 78.4h1.2M101.5 78.4h1.2M103.4 78.4h1.2M105 78.4h3.2M106.3 76.5v3.2M184.3 79.8v1.3M190.9 79.8v1.3M197.6 79.8v1.3"/>
<path d="M204.3 79.8v1.3M210.9 76.8v1.9M210.9 79.3v1.3M217.6 79.8v1.3M224.3 79.8v1.3M230.9 79.8v1.3M237.6 79.8v1.3M51 94.7h3.2M51 86.6h3.2M52.9 84.7v3.1M52.9 88.5v1.2M52.9 90.4v1.3"/>
<path d="M52.9 92.3v4.3M54.8 94.7h1.3M54.8 86.6h1.3M56.7 94.7h1.3M56.7 86.6h1.3M58.6 94.7h1.3M58.6 86.6h1.3M59.6 80.1v1.3M59.6 82v1.3M59.6 83.9v1.3M59.6 85.9v1.2M59.6 87.8v1.2"/>
<path d="M59.6 89.7v1.2M59.6 91.6v1.2M59.6 93.5v3.1M60.5 94.7h1.3M60.5 86.6h1.3M62.4 94.7h1.3M62.4 86.6h1.3M64.3 94.7h1.3M64.3 86.6h1.3M66.3 94.7h1.2M66.3 86.6h1.2M66.3 80.3v1.3"/>
<path d="M66.3 82.2v1.3M66.3 84.1v1.3M66.3 86v1.3M66.3 87.9v1.3M66.3 89.8v1.3M66.3 91.7v1.3M66.3 93.5v3.1M68.2 94.7h1.2M68.2 86.6h1.2M70.1 94.7h1.2M70.1 86.6h1.2M72 94.7h1.2"/>
<path d="M72 86.6h1.2M72.9 80.3v1.3M72.9 82.2v1.3M72.9 84.1v1.3M72.9 86v1.3M72.9 87.9v1.3M72.9 89.8v1.3M72.9 91.7v1.3M72.9 93.5v3.1M73.9 94.7h1.2M73.9 86.6h1.2M75.8 94.7h1.2"/>
<path d="M75.8 86.6h1.2M77.7 94.7h1.3M77.7 86.6h1.3M79.6 80.1v1.3M79.6 82v1.3M79.6 83.9v1.3M79.6 85.9v1.2M79.6 87.8v1.2M79.6 89.7v1.2M79.6 91.6v1.2M79.6 93.5v3.1M79.6 94.7h1.3"/>
<path d="M79.6 86.6h1.3M81.5 94.7h1.3M81.5 86.6h1.3M83.4 94.7h1.3M83.4 86.6h1.3M85.3 94.7h1.3M85.3 86.6h1.3M86.2 80.3v1.3M86.2 82.2v1.3M86.2 84.1v1.3M86.2 86v1.3M86.2 87.9v1.3"/>
<path d="M86.2 89.8v1.3M86.2 91.7v1.3M86.2 93.5v3.1M87.2 94.7h1.3M87.2 86.6h1.3M89.1 94.7h1.3M89.1 86.6h1.3M91 94.7h1.3M91 86.6h1.3M92.9 80.1v1.3M92.9 82v1.3M92.9 83.9v1.3"/>
<path d="M92.9 85.9v1.2M92.9 87.8v1.2M92.9 89.7v1.2M92.9 91.6v1.2M92.9 93.5v3.1M92.9 94.7h1.3M92.9 86.6h1.3M94.8 94.7h1.3M94.8 86.6h1.3M96.7 94.7h1.3M96.7 86.6h1.3M98.6 94.7h1.3"/>
<path d="M98.6 86.6h1.3M99.6 80.3v1.3M99.6 82.2v1.3M99.6 84.1v1.3M99.6 86v1.3M99.6 87.9v1.3M99.6 89.8v1.3M99.6 91.7v1.3M99.6 93.5v3.1M100.5 94.7h1.3M100.5 86.6h1.3M102.4 94.7h1.3"/>
<path d="M102.4 86.6h1.3M104.4 94.7h1.2M104.4 86.6h1.2M106.3 80.1v1.3M106.3 82v1.3M106.3 83.9v1.3M106.3 85.9v1.2M106.3 87.8v1.2M106.3 89.7v1.2M106.3 91.6v1.2M106.3 93.5v3.1M106.3 94.7h1.2"/>
<path d="M106.3 86.6h1.2M108.2 94.7h1.2M108.2 86.6h1.2M110.1 94.7h1.2M110.1 86.6h1.2M111.6 94.7h3.2M111.6 86.6h3.2M112.9 84.7v3.1M112.9 88.5v1.2M112.9 90.4v1.3M112.9 92.3v4.3M181.6 90.7h1.3"/>
<path d="M181.6 82.5h1.3M183 90.7h2.5M183 82.5h2.5M184.3 81.2v2.6M184.3 84.4v1.3M184.3 86.3v1.3M184.3 88.2v3.7M184.3 92.1v1.2M186.2 90.7h1.3M186.2 82.5h1.3M188.1 90.7h1.3M188.1 82.5h1.3"/>
<path d="M190 90.7h1.3M190 82.5h1.3M190.9 81.2v3.8M190.9 85.6v1.3M190.9 87.5v1.3M190.9 89.4v2.5M190.9 92.1v1.2M191.9 90.7h1.3M191.9 82.5h1.3M193.8 90.7h1.3M193.8 82.5h1.3M195.7 90.7h1.3"/>
<path d="M195.7 82.5h1.3M197.6 90.7h1.3M197.6 82.5h1.3M197.6 81.2v2.6M197.6 84.4v1.3M197.6 86.3v1.3M197.6 88.2v3.7M197.6 92.1v1.2M199.5 90.7h1.3M199.5 82.5h1.3M201.4 90.7h1.3M201.4 82.5h1.3"/>
<path d="M203.3 90.7h1.3M203.3 82.5h1.3M204.3 81.2v2.6M204.3 84.4v1.3M204.3 86.3v1.3M204.3 88.2v3.7M204.3 92.1v1.2M205.2 90.7h1.3M205.2 82.5h1.3M207.1 90.7h1.3M207.1 82.5h1.3M209 90.7h1.3"/>
<path d="M209 82.5h1.3M210.9 90.7h1.3M210.9 82.5h1.3M210.9 81.2v2.6M210.9 84.4v1.3M210.9 86.3v1.3M210.9 88.2v1.3M210.9 90.1v5M212.9 90.7h1.2M212.9 82.5h1.2M214.8 90.7h1.2M214.8 82.5h1.2"/>
<path d="M216.7 90.7h1.2M216.7 82.5h1.2M217.6 81.2v2.6M217.6 84.4v1.3M217.6 86.3v1.3M217.6 88.2v3.7M217.6 92.1v1.2M218.6 90.7h1.2M218.6 82.5h1.2M220.5 90.7h1.2M220.5 82.5h1.2M222.4 90.7h1.2"/>
<path d="M222.4 82.5h1.2M224.3 90.7h1.3M224.3 82.5h1.3M224.3 81.2v2.6M224.3 84.4v1.3M224.3 86.3v1.3M224.3 88.2v3.7M224.3 92.1v1.2M226.2 90.7h1.3M226.2 82.5h1.3M228.1 90.7h1.3M228.1 82.5h1.3"/>
<path d="M230 90.7h1.3M230 82.5h1.3M230.9 81.2v2.6M230.9 84.4v1.3M230.9 86.3v1.3M230.9 88.2v3.7M230.9 92.1v1.2M231.9 90.7h1.3M231.9 82.5h1.3M233.8 90.7h1.3M233.8 82.5h1.3M235.7 90.7h3.2"/>
<path d="M235.7 82.5h3.2M237.6 81.2v2.6M237.6 84.4v1.3M237.6 86.3v1.3M237.6 88.2v3.7M237.6 92.1v1.2M239 90.7h1.3M239 82.5h1.3"/>
</g>
<g fill="none" stroke="#000" stroke-width=".2">
<path d="M45.3 58.3h-1.1v4.7h1.1M53.5 58.3h1.1v4.7h-1.1M98.9 55.8l-1.5 3.8M102.4 58h-1.1v4.7h1.1M110.7 58h1v4.7h-1M183.5 58.7h-1v4.7h1M191.7 58.7h1.1v4.7h-1.1M219.2 56l-1.6 3.8M222.6 58.2h-1v4.7h1M230.8 58.2h1.1v4.7h-1.1M12.8 72.3h19.1v14.3M18.2 66.8h-1.1v4.7h1.1"/>
<path d="M26.5 66.8h1v4.7h-1M31.4 78.4h26.2M42 63.7h28.2M59.6 63.2v13.2M66.3 63.2v13.2M88.6 63.5h25.7l7.2 12.3M140.3 78.5h19v22.1M145.7 73.1h-1v4.8h1M153.9 73.1h1.1v4.8h-1.1M180.3 64.1h14.6M184.3 63.6v16.9M190.9 63.6v16.9"/>
<path d="M208.8 63.6h25.8l3.3 12.5M29.4 94.7h21.5M29.9 94.7v8M31.4 86.6h26.2M112.9 96.7v28.4M124.2 80.8v44.3M158.8 90.7h23.5M158.8 82.5h23.5M237.6 92.7v31.8M252.3 80.8v43.7M25.8 108.1h-1.1v4.8h1.1M29.9 113.5v8"/>
<path d="M34 108.1h1.1v4.8h-1.1M114.5 119.2h-1.1v4.8h1.1M122.7 119.2h1v4.8h-1M155.2 106.1h-1v4.7h1M159.3 111.5v10M163.4 106.1h1.1v4.7h-1.1M240.8 118.5h-1v4.8h1M249 118.5h1.1v4.8h-1.1M29.4 121.5h46.2M108.9 124.6h19.3M158.8 121.5h44.8M233.6 124h22.7"/>
<circle cx="98.1" cy="57.7" r="1.34"/>
<circle cx="218.4" cy="57.9" r="1.32"/>
</g>
<g fill="#000" stroke="#000" stroke-width=".2">
<path d="M31.9 78.4l.5 3.3h-1.1zM56.3 63.2l3.3 .5-3.3 .5zM66.3 63.7l3.3-.5v1zM118.6 71.8l.9-.5 1.2 3.1zM181 63.6l3.3 .5-3.3 .5zM190.9 64.1l3.3-.5v1zM236 71l1-.3 .4 3.3zM29.9 94.7l.5 3.3h-1zM31.3 83.3h1.1l-.5 3.3zM159.3 90.7l.6 3.3h-1.1zM159.3 82.5l.6 3.3h-1.1zM158.8 87.4h1.1l-.6 3.3z"/>
<path d="M29.4 118.2h1l-.5 3.3zM109.6 124.1l3.3 .5-3.3 .6zM124.2 124.6l3.4-.5v1.1zM158.8 118.2h1.1l-.6 3.3zM234.3 123.5l3.3 .5-3.3 .5zM252.3 124l3.3-.5v1z"/>
</g>
<text font-size="7.8" fill="#1e2f94" x="231.6" y="197.9">R</text>
<g font-size="4.2">
<text x="45.3" y="56.6">10.0</text>
<text x="88.6" y="59.1">98×</text>
<text x="103.6" y="56.4">2.4</text>
<text x="183.5" y="57">10.0</text>
<text x="208.8" y="59.3">62×</text>
<text x="223.8" y="56.5">3.2</text>
<text x="17.1" y="65.2">12.25</text>
<text x="45.3" y="62.1">0.39</text>
<text x="102.4" y="61.8">0.09</text>
<text x="183.5" y="62.5">0.39</text>
<text x="222.6" y="62">0.13</text>
<text x="18.2" y="70.6">0.48</text>
<text x="144.5" y="71.5">12.25</text>
<text x="145.7" y="76.9">0.48</text>
<text x="25.8" y="106.5">40.1</text>
<text x="155.2" y="104.4">46.2</text>
<text x="25.8" y="111.9">1.58</text>
<text x="155.2" y="109.9">1.82</text>
<text x="114.5" y="117.6">17.0</text>
<text x="240.8" y="116.9">22.0</text>
<text x="114.5" y="123">0.67</text>
<text x="240.8" y="122.3">0.87</text>
</g>
<g font-size="3.5">
<text x="46.5" y="133">Mounting holes intended for #2 or M2 screws.</text>
<text x="175.5" y="133">Mounting holes intended for #4 or M3 screws.</text>
<text x="12.5" y="202.6">1.</text>
<text x="22.5" y="202.6">To get the specified scale, select 100% in print settings.</text>
<text x="132.3" y="204.6">Scale: 2:3</text>
</g>
<text font-size="3.2" fill="#018" x="188.1" y="178.4">https://www.pololu.com/product/3560</text>
<g font-size="2.8">
<text x="170" y="182.4">Name:</text>
<text x="230" y="182.4">Item number:</text>
<text x="172.5" y="188.7">Romi Chassis Expansion Plate</text>
<text x="246.6" y="186.7">3560</text>
<text x="170" y="195.4">Drawing date:</text>
<text x="200" y="195.4">Dev code:</text>
<text x="170" y="201.9">Units:</text>
<text x="170.3" y="198.8">26 September 2018</text>
<text x="182.2" y="202.1">mm</text>
<text x="193.6" y="201.9">Material:</text>
<text x="209.8" y="198.8">cha02d</text>
<text x="182.4" y="205">[in]</text>
<text x="207.8" y="205.2">ABS</text>
<text x="230.5" y="204.7">© 2018 Pololu Corporation</text>
</g>
</svg>
